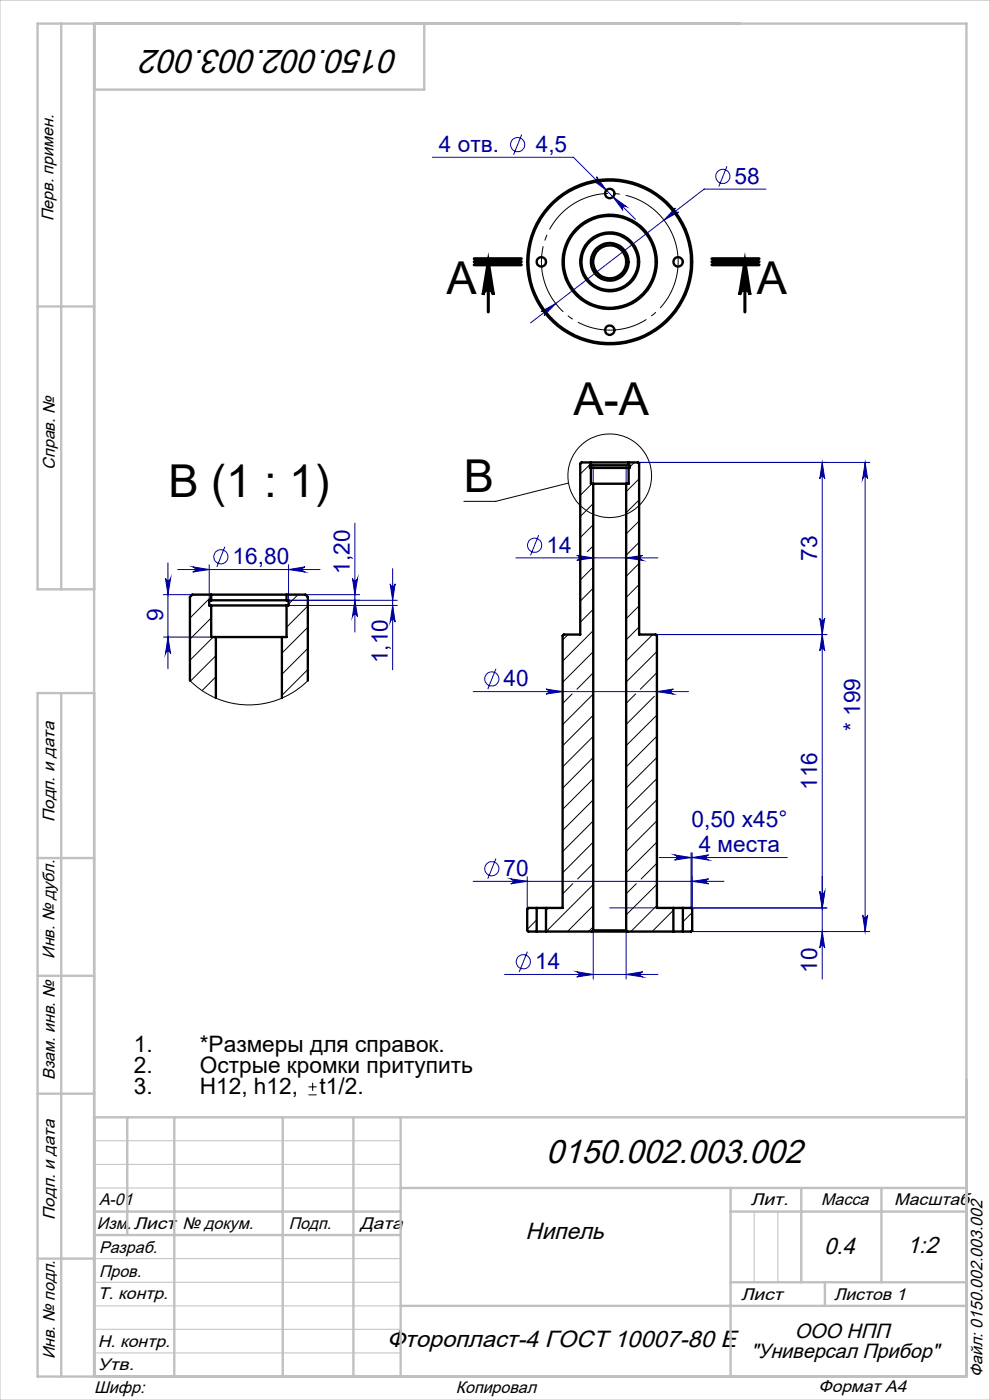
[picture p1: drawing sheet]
<svg xmlns="http://www.w3.org/2000/svg" width="210mm" height="297mm" viewBox="0 0 210 297" stroke-linecap="round" stroke-linejoin="round" font-family="sans-serif">
<g fill="none" stroke="#0000a0" stroke-width=".21">
<path d="M91.7 33.4h29.9l13.2 13.1M110.7 28.5l-1.8 4.3M125.8 38.2a.54 .54 0 0 0 .7 0 .54 .54 0 0 0 0-.7l2.1 2.9zM154.2 35.3l-1.7 4.3M130 41.8l2.9 2a.54 .54 0 0 0-.8 .1 .54 .54 0 0 0 .1 .7zM143.3 44.1a.54 .54 0 0 0-.1 .8 .54 .54 0 0 0 .7 .1l-3.1 1.7zM162.5 40.1h-13.1l-36.9 28.4M114.8 66.1l3.1-1.7-2.5 2.6a.53 .53 0 0 0 .1-.8 .53 .53 0 0 0-.7-.1zM125.8 98.7v20.6M129.3 98.1h55.2M132.8 98.7v20.6M174.4 98.1v109.6"/>
<path d="M174.4 98.1l.5 3.5a.53 .53 0 0 0-.5-.5 .53 .53 0 0 0-.5 .5zM183.5 98.1l.5 3.5a.53 .53 0 0 0-.5-.5 .53 .53 0 0 0-.5 .5zM183.5 98.1v99.5M35.6 119.4v22.5M44.4 119.8v7.5M47.7 116l-1.7 4.3M61.2 119.8v7.5h23.1M75.3 111v23.1M109.4 118.4h30.2M114.3 113.5l-1.8 4.3M122.3 117.8l3.5 .6-3.5 .5a.53 .53 0 0 0 .5-.5 .53 .53 0 0 0-.5-.6zM132.8 118.4l3.5-.6a.53 .53 0 0 0-.5 .6 .53 .53 0 0 0 .5 .5z"/>
<path d="M34.6 126.1h6.2M34.6 135.1h25.2M35.1 122.7a.55 .55 0 0 0 .5 .5 .55 .55 0 0 0 .6-.5l-.6 3.4zM35.6 135.1l.6 3.6a.55 .55 0 0 0-.6-.6 .55 .55 0 0 0-.5 .6zM37.7 120.8h30.2M40.9 120.3l3.5 .5-3.5 .6a.55 .55 0 0 0 .5-.6 .55 .55 0 0 0-.5-.5zM61.2 120.8l3.5-.5a.55 .55 0 0 0-.5 .5 .55 .55 0 0 0 .5 .6zM61.2 128.4h23.1M64.8 126.1h11.5M74.8 122.7a.55 .55 0 0 0 .5 .5 .55 .55 0 0 0 .5-.5l-.5 3.4zM75.3 127.3l.5 3.5a.55 .55 0 0 0-.5-.5 .55 .55 0 0 0-.5 .5zM82.8 123.9a.53 .53 0 0 0 .5 .5 .53 .53 0 0 0 .5-.5l-.5 3.4z"/>
<path d="M83.3 120.6v21.5M83.3 128.4l.5 3.6a.53 .53 0 0 0-.5-.6 .53 .53 0 0 0-.5 .6zM139.1 134.6h36.3M173.9 131.1a.53 .53 0 0 0 .5 .5 .53 .53 0 0 0 .5-.5l-.5 3.5zM174.4 134.6l.5 3.5a.53 .53 0 0 0-.5-.5 .53 .53 0 0 0-.5 .5zM100.4 146.7h45.7M105.2 141.9l-1.7 4.3M115.8 146.2l3.5 .5-3.5 .5a.53 .53 0 0 0 .6-.5 .53 .53 0 0 0-.6-.5zM139.3 146.7l3.5-.5a.53 .53 0 0 0-.5 .5 .53 .53 0 0 0 .5 .5zM100.4 187h53.2M105.2 182.1l-1.7 4.3M108.3 186.4l3.5 .6-3.5 .5a.53 .53 0 0 0 .5-.5 .53 .53 0 0 0-.5-.6z"/>
<path d="M111.8 186v6.6M125.8 197.4v10.3M129.3 197.6h55.2M129.3 192.6h46.1M132.8 197.4v10.3M139.8 181.9h27.2M143.1 181.4l3.5 .5-3.5 .6a.55 .55 0 0 0 .5-.6 .55 .55 0 0 0-.5-.5zM146.6 180.9v11.7M146.8 180.9v11.7M146.8 187l3.5-.6a.53 .53 0 0 0-.5 .6 .53 .53 0 0 0 .5 .5zM146.8 181.9l3.5-.5a.55 .55 0 0 0-.5 .5 .55 .55 0 0 0 .5 .6zM173.9 189.1a.53 .53 0 0 0 .5 .5 .53 .53 0 0 0 .5-.5l-.5 3.5z"/>
<path d="M174.4 197.6l.5 3.5a.53 .53 0 0 0-.5-.5 .53 .53 0 0 0-.5 .5zM183 194.1a.53 .53 0 0 0 .5 .5 .53 .53 0 0 0 .5-.5l-.5 3.5zM107 206.7h32.6M111.9 201.9l-1.8 4.3M122.3 206.2l3.5 .5-3.5 .6a.55 .55 0 0 0 .5-.6 .55 .55 0 0 0-.5-.5zM132.8 206.7l3.5-.5a.55 .55 0 0 0-.5 .5 .55 .55 0 0 0 .5 .6z"/>
<circle cx="109.8" cy="30.7" r="1.51"/>
<circle cx="153.3" cy="37.4" r="1.51"/>
<circle cx="46.9" cy="118.1" r="1.5"/>
<circle cx="113.4" cy="115.7" r="1.51"/>
<circle cx="104.3" cy="144" r="1.51"/>
<circle cx="104.3" cy="184.3" r="1.51"/>
<circle cx="111" cy="204" r="1.51"/>
</g>
<g fill="none" stroke="#000" stroke-width=".21">
<path d="M120.6 102.5l-15.4 3.9h-6.8M65.4 232.3h1.8M65.4 230.6h1.8M66.3 229.7v1.7"/>
<circle cx="129.3" cy="100.9" r="8.9"/>
</g>
<path d="M103.6 55.6l1.1 6.9a1.11 1.11 0 0 0-1.1-1 1.11 1.11 0 0 0-1.2 1zM158 55.6l1.1 6.9a1.11 1.11 0 0 0-1.1-1 1.11 1.11 0 0 0-1.1 1z" fill="none" stroke="#000" stroke-width=".65" stroke-linecap="butt"/>
<path d="M143.2 51.3a14.5 14.5 0 0 0-24.2-5.9 14.5 14.5 0 0 0 6.4 24.1 14.5 14.5 0 0 0 18.1-17.2l-.3-1" fill="none" stroke="#000" stroke-width=".21" stroke-dasharray="15.2 1.3 1.3 1.3" stroke-dashoffset=".2" stroke-linecap="butt"/>
<path d="M100.6 56.2h10zM100.6 55.5h10M100.6 54.9h10M103.6 55.6v10.6M151 55.5h10M151 54.9h10M151 56.2h10M158 55.6v10.6" fill="none" stroke="#000" stroke-width=".65"/>
<path d="M0 0h210v297h-210zM20 242h65M20 247h65M20 252h65M160 257v15M165 257v15M20 277h65M20 272h65M20 267h65M20 287h65M20 282h65" fill="none" stroke="#c0c0c0" stroke-width=".21"/>
<g fill="none" stroke="#c0c0c0" stroke-width=".5">
<path d="M13 5v120M20 5v287M90 5v14h-70M8 65h12M20 125h-12v-120h197v287h-197v-145h12M13 147v145M8 182h12M8 207h12M8 232h12M20 237h185M27 237v25M37 237v55"/>
<path d="M60 237v55M75 237v55M85 237v55M20 257h65M85 252h120M155 252v40M155 257h50M170 252v20M187 252v20M8 267h12M20 262h65M85 277h120"/>
<path d="M155 272h50M175 272v5"/>
</g>
<path d="M158 55.6l1.1 6.9a1.11 1.11 0 0 0-1.1-1 1.11 1.11 0 0 0-1.1 1zM103.6 55.6l1.1 6.9a1.11 1.11 0 0 0-1.1-1 1.11 1.11 0 0 0-1.2 1z" fill="#000"/>
<g fill="#0000a0">
<path d="M114.8 66.1a.53 .53 0 0 1 .7 .1 .53 .53 0 0 1-.1 .8l2.5-2.6zM143.3 44.1l-2.5 2.6 3.1-1.7a.54 .54 0 0 1-.7-.1 .54 .54 0 0 1 .1-.8z"/>
<path d="M132.8 118.4l3.5-.6a.53 .53 0 0 0-.5 .6 .53 .53 0 0 0 .5 .5zM122.3 117.8l3.5 .6-3.5 .5a.53 .53 0 0 0 .5-.5 .53 .53 0 0 0-.5-.6zM146.8 187l3.5-.6a.53 .53 0 0 0-.5 .6 .53 .53 0 0 0 .5 .5zM108.3 186.4l3.5 .6-3.5 .5a.53 .53 0 0 0 .5-.5 .53 .53 0 0 0-.5-.6zM132.8 206.7l3.5-.5a.55 .55 0 0 0-.5 .5 .55 .55 0 0 0 .5 .6zM122.3 206.2l3.5 .5-3.5 .6a.55 .55 0 0 0 .5-.6 .55 .55 0 0 0-.5-.5z"/>
<path d="M130 41.8l2.2 2.8a.54 .54 0 0 1-.1-.7 .54 .54 0 0 1 .8-.1zM125.8 38.2l2.8 2.2-2.1-2.9a.54 .54 0 0 1 0 .7 .54 .54 0 0 1-.7 0zM115.8 146.2l3.5 .5-3.5 .5a.53 .53 0 0 0 .6-.5 .53 .53 0 0 0-.6-.5zM139.3 146.7l3.5-.5a.53 .53 0 0 0-.5 .5 .53 .53 0 0 0 .5 .5zM40.9 120.3l3.5 .5-3.5 .6a.55 .55 0 0 0 .5-.6 .55 .55 0 0 0-.5-.5zM61.2 120.8l3.5-.5a.55 .55 0 0 0-.5 .5 .55 .55 0 0 0 .5 .6z"/>
<path d="M174.4 197.6l.5 3.5a.53 .53 0 0 0-.5-.5 .53 .53 0 0 0-.5 .5zM173.9 189.1a.53 .53 0 0 0 .5 .5 .53 .53 0 0 0 .5-.5l-.5 3.5zM83.3 128.4l.5 3.6a.53 .53 0 0 0-.5-.6 .53 .53 0 0 0-.5 .6zM82.8 123.9a.53 .53 0 0 0 .5 .5 .53 .53 0 0 0 .5-.5l-.5 3.4z"/>
<path d="M183.5 98.1l.5 3.5a.53 .53 0 0 0-.5-.5 .53 .53 0 0 0-.5 .5zM183 194.1a.53 .53 0 0 0 .5 .5 .53 .53 0 0 0 .5-.5l-.5 3.5zM174.4 98.1l.5 3.5a.53 .53 0 0 0-.5-.5 .53 .53 0 0 0-.5 .5zM173.9 131.1a.53 .53 0 0 0 .5 .5 .53 .53 0 0 0 .5-.5l-.5 3.5zM174.4 134.6l.5 3.5a.53 .53 0 0 0-.5-.5 .53 .53 0 0 0-.5 .5zM173.9 189.1a.53 .53 0 0 0 .5 .5 .53 .53 0 0 0 .5-.5l-.5 3.5zM74.8 122.7a.55 .55 0 0 0 .5 .5 .55 .55 0 0 0 .5-.5l-.5 3.4zM75.3 127.3l.5 3.5a.55 .55 0 0 0-.5-.5 .55 .55 0 0 0-.5 .5zM35.1 122.7a.55 .55 0 0 0 .5 .5 .55 .55 0 0 0 .6-.5l-.6 3.4zM35.6 135.1l.6 3.6a.55 .55 0 0 0-.6-.6 .55 .55 0 0 0-.5 .6z"/>
<path d="M143.1 181.4l3.5 .5-3.5 .6a.55 .55 0 0 0 .5-.6 .55 .55 0 0 0-.5-.5zM146.8 181.9l3.5-.5a.55 .55 0 0 0-.5 .5 .55 .55 0 0 0 .5 .6z"/>
</g>
<g fill="none" stroke="#000" stroke-width=".5">
<path d="M125.3 99.3h8.1M125.3 98.1h8.1M125.3 98.7h8.1M125.3 98.1h-2l-.2 .3v36.2h-3.5l-.3 .3v57.7h-3.5M125.3 99.3v3.3h.5M125.3 98.7h-.2v.6h.2M125.3 98.1v.6M133.4 98.1h1.9l.3 .3v36.2h3.5l.2 .3v57.7h3.5M133.4 99.3v3.3h-.6M133.4 98.1v.6M133.4 98.7h.1v.6h-.1M125.8 102.6h7"/>
<path d="M125.8 102.6v94.8M132.8 102.6v94.8M44.8 128.4h16M44.8 126.1h16M44.8 127.3h16M44.8 128.4v6.7h1M44.8 127.3h-.4v1.1h.4M44.8 126.1h-4l-.5 .5v17.8M44.8 126.1v1.2M45.8 135.1h14M45.8 135.1v13M59.8 135.1v13"/>
<path d="M60.8 128.4v6.7h-1M60.8 126.1v1.2M60.8 127.3h.4v1.1h-.4M60.8 126.1h4l.5 .5v17.8M113.8 197.6h2M113.8 192.6h2M113.8 192.6h-1.7l-.3 .3v4.5l.3 .2h1.7M113.8 192.6v5M115.8 197.6h9.8M115.8 192.6v5M125.6 197.6h7.5M125.8 197.4h7"/>
<path d="M125.8 197.4l-.2 .2M132.8 197.4l.3 .2M133.1 197.6h9.7M142.8 197.6h2.1M142.8 192.6h2.1M142.8 192.6v5M144.9 192.6h1.7l.2 .3v4.5l-.2 .2h-1.7M144.9 192.6v5"/>
<circle cx="114.8" cy="55.5" r=".99"/>
<circle cx="129.3" cy="55.6" r="3.5"/>
<circle cx="129.3" cy="55.6" r="6"/>
<circle cx="129.3" cy="55.5" r="17.5"/>
<circle cx="129.3" cy="55.5" r="6.2"/>
<circle cx="129.3" cy="55.5" r="17.2"/>
<circle cx="129.3" cy="55.6" r="10"/>
<circle cx="129.3" cy="55.6" r="9.8"/>
<circle cx="129.3" cy="41" r="1"/>
<circle cx="129.3" cy="55.6" r="4"/>
<circle cx="143.8" cy="55.5" r="1"/>
<circle cx="129.3" cy="70" r="1"/>
</g>
<g fill="none" stroke="#000" stroke-width=".21">
<path d="M125.3 98.4l-2.2 2.2M133.4 99.3h.1M134.5 98.1l-1 1M125.6 102.6l-2.5 2.5M125.8 106.8l-2.7 2.8M125.8 111.3l-2.7 2.7M125.8 115.8l-1.2 1.2M135.6 101.6l-2.8 2.7M135.6 106l-2.8 2.8M135.6 110.5l-2.8 2.8M135.6 115l-2.8 2.8M135.6 119.5l-2.8 2.8"/>
<path d="M44.8 126.6l-4.5 4.5M44.8 131.1l-4.5 4.5M45.2 135.1l-4.9 5M45.8 139.1l-5.4 5.4M60.9 128.4l-.1 .2M63.2 126.1l-2 2.1M65.3 128.5l-4.5 4.6M65.3 133.1l-5.5 5.5M65.3 137.5l-5.5 5.5M120.5 134.6l-1.2 1.2M125.8 124.8l-2.7 2.7M125.8 129.3l-2.7 2.7"/>
<path d="M125.8 138.3l-6.5 6.4M125.8 120.3l-2.7 2.7M125.8 133.8l-6.5 6.5M135.6 124l-2.8 2.7M135.6 128.5l-2.8 2.8M135.6 133l-2.8 2.7M138.5 134.6l-5.7 5.6M139.3 138.2l-6.5 6.5M40.3 144.4l2.3 1.9 3 1.8 3 .9 3.4 .5h2.1l1.9-.2 3.3-1 3-1.5 1.6-1.1 1.4-1.3M45.8 143.6l-2.9 2.9M45.8 148.1h.1M65.3 142l-5.5 5.5"/>
<path d="M121.4 147.2l-2.1 2.1M125.8 156.2l-6.5 6.5M125.8 142.7l-3.4 3.5M125.8 147.2l-6.5 6.5M125.8 151.7l-6.5 6.5M134.8 147.2l-2 2M138.8 147.7l-6 6M139.3 142.7l-3.5 3.5M139.3 151.7l-6.5 6.5M139.3 156.2l-6.5 6.5M125.8 169.7l-6.5 6.5M125.8 160.7l-6.5 6.5"/>
<path d="M125.8 165.2l-6.5 6.5M125.8 174.2l-6.5 6.5M125.8 178.6l-6.5 6.6M139.3 160.7l-6.5 6.5M139.3 165.2l-6.5 6.5M139.3 169.6l-6.5 6.5M139.3 174.1l-6.5 6.6M139.3 178.6l-6.5 6.5M113.8 195.2l-2 2M116.4 192.6l-.6 .5M121.5 187.5l-2.2 2.1M125.8 183.2l-3.3 3.3"/>
<path d="M125.8 187.6l-9.9 10M125.8 196.6l-1 1M125.8 192.1l-5.4 5.5M135 187.5l-2.2 2.1M139.3 183.1l-3.3 3.4M139.3 187.6l-6.5 6.5M139.3 192.1l-5.5 5.5M142.8 193.1l-4.5 4.5M142.8 197.6h.1M146.8 193.6l-1.9 2"/>
</g>
<g font-size="9.6">
<text x="94.7" y="62.4">A</text>
<text x="160.6" y="62.4">A</text>
<text x="121.6" y="88.1">A-A</text>
<text x="35.7" y="105.4">B (1 : 1)</text>
<text x="98.4" y="104.3">B</text>
</g>
<g font-size="7.1">
<text x="84.5" y="10.6" transform="rotate(-180 84.5 10.6)">0150.002.003.002</text>
<text x="115.9" y="246.8">0150.002.003.002</text>
</g>
<g font-size="5">
<text x="111.5" y="262.9">Нипель</text>
<text x="174.8" y="266">0.4</text>
<text x="192.4" y="265.9">1:2</text>
<text x="82.1" y="285.8">Фторопласт-4 ГОСТ 10007-80 Е</text>
</g>
<g font-size="4.8" fill="#0000a0">
<text x="93.1" y="32.3">4 отв.</text>
<text x="113.6" y="32.3">4,5</text>
<text x="155.8" y="39">58</text>
<text x="49.3" y="119.7">16,80</text>
<text x="115.9" y="117.2">14</text>
<text x="173.4" y="119" transform="rotate(-90 173.4 119)">73</text>
<text x="74.2" y="121.7" transform="rotate(-90 74.2 121.7)">1,20</text>
<text x="34.6" y="131.8" transform="rotate(-90 34.6 131.8)">9</text>
<text x="82.2" y="140.7" transform="rotate(-90 82.2 140.7)">1,10</text>
<text x="106.8" y="145.6">40</text>
<text x="182.5" y="155.1" transform="rotate(-90 182.5 155.1)">* 199</text>
<text x="173.4" y="167.6" transform="rotate(-90 173.4 167.6)">116</text>
<text x="146.7" y="175.4">0,50 х45°</text>
<text x="106.8" y="185.9">70</text>
<text x="148.2" y="180.8">4 места</text>
<text x="113.5" y="205.6">14</text>
<text x="173.3" y="206.4" transform="rotate(-90 173.3 206.4)">10</text>
</g>
<g font-size="4.8">
<text x="28.4" y="223.1">1.</text>
<text x="28.4" y="227.6">2.</text>
<text x="42.4" y="223.1">*Размеры для справок.</text>
<text x="42.4" y="227.6">Острые кромки притупить</text>
<text x="28.4" y="232.1">3.</text>
<text x="42.4" y="232.1">Н12, h12,</text>
<text x="67.8" y="232.1">t1/2.</text>
</g>
<g font-size="4.4">
<text x="168.6" y="283.9">ООО НПП</text>
<text x="159.3" y="288.1">&quot;Универсал Прибор&quot;</text>
</g>
<g font-size="3.6">
<text x="11.4" y="46.9" transform="rotate(-90 11.4 46.9)">Перв. примен.</text>
<text x="11.6" y="99.6" transform="rotate(-90 11.6 99.6)">Справ. №</text>
<text x="11.5" y="174.4" transform="rotate(-90 11.5 174.4)">Подп. и дата</text>
<text x="11.6" y="203.4" transform="rotate(-90 11.6 203.4)">Инв. № дубл.</text>
<text x="11.6" y="229" transform="rotate(-90 11.6 229)">Взам. инв. №</text>
<text x="21" y="255.6">A-01</text>
<text x="159.2" y="255.7">Лит.</text>
<text x="174.2" y="255.7">Масса</text>
<text x="189.7" y="255.7">Масштаб</text>
<text x="11.7" y="258.8" transform="rotate(-90 11.7 258.8)">Подп. и дата</text>
<text x="20.6" y="260.6">Изм.</text>
<text x="28.4" y="260.6">Лист</text>
<text x="38.7" y="260.6">№ докум.</text>
<text x="61.3" y="260.7">Подп.</text>
<text x="76.4" y="260.7">Дата</text>
<text x="21" y="265.7">Разраб.</text>
<text x="20.7" y="275.5">Т. контр.</text>
<text x="21" y="270.9">Пров.</text>
<text x="157.2" y="275.7">Лист</text>
<text x="176.9" y="275.7">Листов 1</text>
<text x="20.7" y="285.8">Н. контр.</text>
<text x="11.6" y="288.4" transform="rotate(-90 11.6 288.4)">Инв. № подл.</text>
<text x="20.7" y="290.5">Утв.</text>
<text x="208.4" y="292.1" transform="rotate(-90 208.4 292.1)">Файл: 0150.002.003.002</text>
<text x="20" y="295.5">Шифр:</text>
<text x="96.7" y="295.4">Копировал</text>
<text x="173.6" y="295.2">Формат A4</text>
</g>
</svg>
